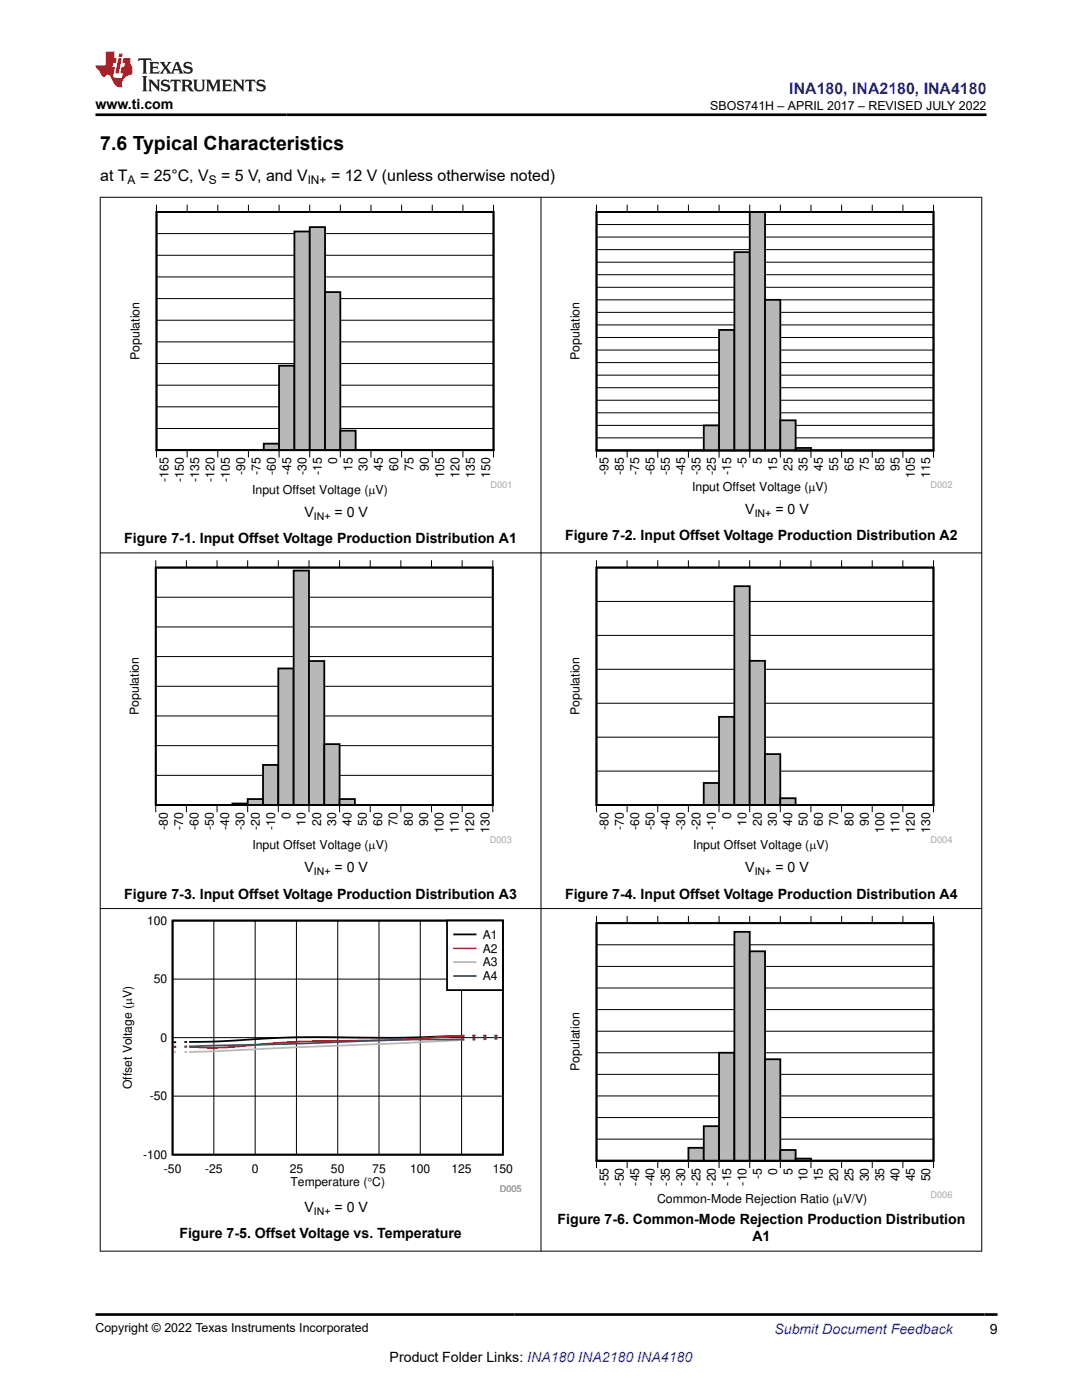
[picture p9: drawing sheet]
<svg xmlns="http://www.w3.org/2000/svg" width="216mm" height="279mm" viewBox="0 0 216 279" stroke-linecap="round" stroke-linejoin="round" font-family="sans-serif">
<path d="M31.2 42.3h67.3v47.5h-67.3zM31.2 89.8h3.1zM34.3 89.8h3zM37.3 89.8h3.1zM40.4 89.8h3.1zM43.5 89.8h3zM46.5 89.8h3.1zM49.6 89.8h3z" fill="none" stroke="#000" stroke-width=".36"/>
<g fill="none" stroke="#000" stroke-width=".2">
<path d="M31.2 40.8v1.5h67.3v-1.5M31.2 59.6h67.3M31.2 55.3h67.3M31.2 50.9h67.3M31.2 46.6h67.3M37.3 40.8v1.5M43.5 40.8v1.5M49.6 40.8v1.5M55.7 40.8v1.5M61.8 40.8v1.5M67.9 40.8v1.5M74 40.8v1.5"/>
<path d="M80.1 40.8v1.5M86.3 40.8v1.5M92.4 40.8v1.5M31.2 76.9h67.3M31.2 72.6h67.3M31.2 68.2h67.3M31.2 63.9h67.3M31.2 91.3v-1.5h67.3v1.5M31.2 85.5h67.3M31.2 81.2h67.3M37.3 89.8v1.5M43.5 89.8v1.5"/>
<path d="M49.6 89.8v1.5M55.7 89.8v1.5M61.8 89.8v1.5M67.9 89.8v1.5M74 89.8v1.5M80.1 89.8v1.5M86.3 89.8v1.5M92.4 89.8v1.5"/>
</g>
<path d="M31.2 89.8h21.4" fill="none" stroke="#b8b8b8" stroke-width=".2"/>
<path d="M52.6 88.5h3.1v1.3h-3.1z" fill-rule="evenodd" fill="#b8b8b8"/>
<path d="M52.6 88.5h3.1v1.3h-3.1z" fill="none" stroke="#000" stroke-width=".36"/>
<path d="M55.7 73h3.1v16.8h-3.1z" fill-rule="evenodd" fill="#b8b8b8"/>
<path d="M55.7 73h3v16.8h-3z" fill="none" stroke="#000" stroke-width=".36"/>
<path d="M58.7 46.2h3.1v43.6h-3.1z" fill-rule="evenodd" fill="#b8b8b8"/>
<path d="M58.7 46.2h3.1v43.6h-3.1z" fill="none" stroke="#000" stroke-width=".36"/>
<path d="M61.8 45.3h3.1v44.5h-3.1z" fill-rule="evenodd" fill="#b8b8b8"/>
<path d="M61.8 45.3h3.1v44.5h-3.1z" fill="none" stroke="#000" stroke-width=".36"/>
<path d="M64.9 58.3h3v31.5h-3z" fill-rule="evenodd" fill="#b8b8b8"/>
<path d="M64.9 58.3h3v31.5h-3z" fill="none" stroke="#000" stroke-width=".36"/>
<path d="M67.9 85.9h3.1v3.9h-3.1z" fill-rule="evenodd" fill="#b8b8b8"/>
<path d="M31.2 42.3h67.3v47.5h-67.3zM67.9 85.9h3.1v3.9h-3.1zM71 89.8h3zM74 89.8h3.1zM77.1 89.8h3zM80.1 89.8h3.1zM83.2 89.8h3.1zM86.3 89.8h3zM89.3 89.8h3.1zM92.4 89.8h3zM95.4 89.8h3.1z" fill="none" stroke="#000" stroke-width=".36"/>
<path d="M71 89.8h27.5" fill="none" stroke="#b8b8b8" stroke-width=".2"/>
<path d="M113.9 40.8h76.1v57.8h-76.1z" fill-rule="evenodd" fill="#fff"/>
<path d="M119 42.3h67.3v47.6h-67.3zM119 89.9h3.1zM122.1 89.9h3zM125.1 89.9h3.1zM128.2 89.9h3.1zM131.3 89.9h3zM134.3 89.9h3.1zM137.4 89.9h3z" fill="none" stroke="#000" stroke-width=".36"/>
<g fill="none" stroke="#000" stroke-width=".2">
<path d="M119 40.8v1.5h67.3v-1.5M119 59.8h67.3M119 57.3h67.3M119 54.8h67.3M119 52.3h67.3M119 49.8h67.3M119 47.3h67.3M119 44.8h67.3M125.1 40.8v1.5M131.3 40.8v1.5M137.4 40.8v1.5M143.5 40.8v1.5"/>
<path d="M149.6 40.8v1.5M155.7 40.8v1.5M161.8 40.8v1.5M167.9 40.8v1.5M174 40.8v1.5M180.2 40.8v1.5M119 79.9h67.3M119 77.4h67.3M119 74.9h67.3M119 72.4h67.3M119 69.9h67.3M119 67.4h67.3"/>
<path d="M119 64.8h67.3M119 62.3h67.3M119 91.4v-1.5h67.3v1.5M119 87.4h67.3M119 84.9h67.3M119 82.4h67.3M125.1 89.9v1.5M131.3 89.9v1.5M137.4 89.9v1.5M143.5 89.9v1.5M149.6 89.9v1.5M155.7 89.9v1.5"/>
<path d="M161.8 89.9v1.5M167.9 89.9v1.5M174 89.9v1.5M180.2 89.9v1.5"/>
</g>
<path d="M119 89.9h21.4" fill="none" stroke="#b8b8b8" stroke-width=".2"/>
<path d="M140.4 84.9h3.1v5h-3.1z" fill-rule="evenodd" fill="#b8b8b8"/>
<path d="M140.4 84.9h3.1v5h-3.1z" fill="none" stroke="#000" stroke-width=".36"/>
<path d="M143.5 65.8h3v24.1h-3z" fill-rule="evenodd" fill="#b8b8b8"/>
<path d="M143.5 65.8h3v24.1h-3z" fill="none" stroke="#000" stroke-width=".36"/>
<path d="M146.5 50.3h3.1v39.6h-3.1z" fill-rule="evenodd" fill="#b8b8b8"/>
<path d="M146.5 50.3h3.1v39.6h-3.1z" fill="none" stroke="#000" stroke-width=".36"/>
<path d="M149.6 42.3h3.1v47.6h-3.1z" fill-rule="evenodd" fill="#b8b8b8"/>
<path d="M149.6 42.3h3.1v47.6h-3.1z" fill="none" stroke="#000" stroke-width=".36"/>
<path d="M152.7 59.8h3v30.1h-3z" fill-rule="evenodd" fill="#b8b8b8"/>
<path d="M152.7 59.8h3v30.1h-3z" fill="none" stroke="#000" stroke-width=".36"/>
<path d="M155.7 83.9h3.1v6h-3.1z" fill-rule="evenodd" fill="#b8b8b8"/>
<path d="M155.7 83.9h3.1v6h-3.1z" fill="none" stroke="#000" stroke-width=".36"/>
<path d="M158.8 89.4h3v.5h-3z" fill-rule="evenodd" fill="#b8b8b8"/>
<path d="M119 42.3h67.3v47.6h-67.3zM158.8 89.4h3v.5h-3zM161.8 89.9h3.1zM164.9 89.9h3zM167.9 89.9h3.1zM171 89.9h3zM174 89.9h3.1zM177.1 89.9h3.1zM180.2 89.9h3zM183.2 89.9h3.1z" fill="none" stroke="#000" stroke-width=".36"/>
<path d="M161.8 89.9h24.5" fill="none" stroke="#b8b8b8" stroke-width=".2"/>
<path d="M25.9 111.8h76.2v58.3h-76.2z" fill-rule="evenodd" fill="#fff"/>
<path d="M31.1 113.3h67.2v47.4h-67.2zM31.1 160.7h3zM34.1 160.7h3.1zM37.2 160.7h3.1zM40.3 160.7h3zM43.3 160.7h3.1zM46.4 160.4h3v.3h-3z" fill="none" stroke="#000" stroke-width=".36"/>
<g fill="none" stroke="#000" stroke-width=".2">
<path d="M31.1 111.8v1.5h67.2v-1.5M31.1 119.2h67.2M37.2 111.8v1.5M43.3 111.8v1.5M49.4 111.8v1.5M55.5 111.8v1.5M61.7 111.8v1.5M67.8 111.8v1.5M73.9 111.8v1.5M80 111.8v1.5M86.1 111.8v1.5M92.2 111.8v1.5"/>
<path d="M31.1 137h67.2M31.1 131h67.2M31.1 125.1h67.2M31.1 154.7h67.2M31.1 148.8h67.2M31.1 142.9h67.2M31.1 162.1v-1.4h67.2v1.4M37.2 160.7v1.4M43.3 160.7v1.4M49.4 160.7v1.4M55.5 160.7v1.4M61.7 160.7v1.4"/>
<path d="M67.8 160.7v1.4M73.9 160.7v1.4M80 160.7v1.4M86.1 160.7v1.4M92.2 160.7v1.4"/>
</g>
<path d="M31.1 160.7h15.3" fill="none" stroke="#b8b8b8" stroke-width=".2"/>
<path d="M46.4 160.5h3" fill="none" stroke="#b8b8b8" stroke-width=".31"/>
<path d="M49.4 159.5h3.1v1.2h-3.1z" fill-rule="evenodd" fill="#b8b8b8"/>
<path d="M49.4 159.5h3.1v1.2h-3.1z" fill="none" stroke="#000" stroke-width=".36"/>
<path d="M52.5 152.7h3.1v8h-3.1z" fill-rule="evenodd" fill="#b8b8b8"/>
<path d="M52.5 152.7h3v8h-3z" fill="none" stroke="#000" stroke-width=".36"/>
<path d="M55.5 133.4h3.1v27.3h-3.1z" fill-rule="evenodd" fill="#b8b8b8"/>
<path d="M55.5 133.4h3.1v27.3h-3.1z" fill="none" stroke="#000" stroke-width=".36"/>
<path d="M58.6 113.9h3.1v46.8h-3.1z" fill-rule="evenodd" fill="#b8b8b8"/>
<path d="M58.6 113.9h3.1v46.8h-3.1z" fill="none" stroke="#000" stroke-width=".36"/>
<path d="M61.7 131.9h3v28.8h-3z" fill-rule="evenodd" fill="#b8b8b8"/>
<path d="M61.7 131.9h3v28.8h-3z" fill="none" stroke="#000" stroke-width=".36"/>
<path d="M64.7 148.5h3.1v12.2h-3.1z" fill-rule="evenodd" fill="#b8b8b8"/>
<path d="M64.7 148.5h3.1v12.2h-3.1z" fill="none" stroke="#000" stroke-width=".36"/>
<path d="M67.8 159.5h3v1.2h-3z" fill-rule="evenodd" fill="#b8b8b8"/>
<path d="M31.1 113.3h67.2v47.4h-67.2zM67.8 159.5h3v1.2h-3zM70.8 160.7h3.1zM73.9 160.7h3zM76.9 160.7h3.1zM80 160.7h3zM83 160.7h3.1zM86.1 160.7h3.1zM89.2 160.7h3zM92.2 160.7h3.1zM95.3 160.7h3z" fill="none" stroke="#000" stroke-width=".36"/>
<path d="M70.8 160.7h27.5" fill="none" stroke="#b8b8b8" stroke-width=".2"/>
<path d="M113.8 111.8h76.3v58.3h-76.3z" fill-rule="evenodd" fill="#fff"/>
<path d="M119 113.3h67.3v47.4h-67.3zM119 160.7h3.1zM122.1 160.7h3zM125.1 160.7h3.1zM128.2 160.7h3zM131.2 160.7h3.1zM134.3 160.7h3.1zM137.4 160.7h3z" fill="none" stroke="#000" stroke-width=".36"/>
<g fill="none" stroke="#000" stroke-width=".2">
<path d="M119 111.8v1.5h67.3v-1.5M125.1 111.8v1.5M131.2 111.8v1.5M137.4 111.8v1.5M143.5 111.8v1.5M149.6 111.8v1.5M155.7 111.8v1.5M161.8 111.8v1.5M167.9 111.8v1.5M174 111.8v1.5M180.2 111.8v1.5M119 133.6h67.3"/>
<path d="M119 126.8h67.3M119 120h67.3M119 153.9h67.3M119 147.1h67.3M119 140.3h67.3M119 162.1v-1.4h67.3v1.4M125.1 160.7v1.4M131.2 160.7v1.4M137.4 160.7v1.4M143.5 160.7v1.4M149.6 160.7v1.4M155.7 160.7v1.4"/>
<path d="M161.8 160.7v1.4M167.9 160.7v1.4M174 160.7v1.4M180.2 160.7v1.4"/>
</g>
<path d="M119 160.7h21.4" fill="none" stroke="#b8b8b8" stroke-width=".2"/>
<path d="M140.4 156.3h3.1v4.4h-3.1z" fill-rule="evenodd" fill="#b8b8b8"/>
<path d="M140.4 156.3h3.1v4.4h-3.1z" fill="none" stroke="#000" stroke-width=".36"/>
<path d="M143.5 143.1h3v17.6h-3z" fill-rule="evenodd" fill="#b8b8b8"/>
<path d="M143.5 143.1h3v17.6h-3z" fill="none" stroke="#000" stroke-width=".36"/>
<path d="M146.5 117h3.1v43.7h-3.1z" fill-rule="evenodd" fill="#b8b8b8"/>
<path d="M146.5 117h3.1v43.7h-3.1z" fill="none" stroke="#000" stroke-width=".36"/>
<path d="M149.6 131.9h3.1v28.8h-3.1z" fill-rule="evenodd" fill="#b8b8b8"/>
<path d="M149.6 131.9h3v28.8h-3z" fill="none" stroke="#000" stroke-width=".36"/>
<path d="M152.6 150.5h3.1v10.2h-3.1z" fill-rule="evenodd" fill="#b8b8b8"/>
<path d="M152.6 150.5h3.1v10.2h-3.1z" fill="none" stroke="#000" stroke-width=".36"/>
<path d="M155.7 159.3h3.1v1.4h-3.1z" fill-rule="evenodd" fill="#b8b8b8"/>
<path d="M119 113.3h67.3v47.4h-67.3zM155.7 159.3h3.1v1.4h-3.1zM158.8 160.7h3zM161.8 160.7h3.1zM164.9 160.7h3zM167.9 160.7h3.1zM171 160.7h3zM174 160.7h3.1zM177.1 160.7h3.1zM180.2 160.7h3zM183.2 160.7h3.1z" fill="none" stroke="#000" stroke-width=".36"/>
<path d="M158.8 160.7h27.5" fill="none" stroke="#b8b8b8" stroke-width=".2"/>
<path d="M24 182.7h80v55.2h-80z" fill-rule="evenodd" fill="#fff"/>
<path d="M34.4 183.7h65.9v46.7h-65.9zM35.2 208h-.6M37.3 208h-.5M92.7 206.7a406.2 406.2 0 0 1-29.8 .3l-10.4 .3a179.3 179.3 0 0 1-14.8 .6M94.8 206.7h-.5M96.5 206.7h.5M98.7 206.7h.5" fill="none" stroke="#000" stroke-width=".35"/>
<path d="M34.4 195.4h65.9M42.7 183.7v46.7M50.9 183.7v46.7M59.2 183.7v46.7M67.4 183.7v46.7M75.6 183.7v46.7M83.9 183.7v46.7M92.1 183.7v46.7M34.4 218.8h65.9M34.4 207.1h65.9" fill="none" stroke="#000" stroke-width=".2"/>
<path d="M35.2 208.9h-.6M36.8 208.9h.5M92.7 206.7a325.4 325.4 0 0 1-25.7 1 250.5 250.5 0 0 0-22.7 1.4h-2.6l-4-.2M94.3 206.7h.5M96.5 206.7l.5 .1M98.7 206.8l.5 .1" fill="none" stroke="#f00" stroke-width=".35"/>
<path d="M34.6 209.9h.6M36.8 209.9h.5M92.7 207.5l-55 2.4M94.8 207.4l-.5 .1M97 207.4h-.5M99.2 207.3h-.5" fill="none" stroke="#b8b8b8" stroke-width=".35"/>
<path d="M35.2 208.9h-.6M37.3 208.8l-.5 .1M92.1 207.4a508.8 508.8 0 0 0-32.9 .9l-21.5 .5" fill="none" stroke="#295c75" stroke-width=".35"/>
<path d="M92.7 207.4h-.6M94.8 207.4h-.5M97 207.3h-.5M99.2 207.2l-.5 .1" fill="none" stroke="#295c75" stroke-width=".5"/>
<path d="M89.2 183.7h11.1v13.9h-11.1z" fill-rule="evenodd" fill="#fff"/>
<path d="M89.2 183.7h11.1v13.9h-11.1zM90.6 186.5h4.3" fill="none" stroke="#000" stroke-width=".35"/>
<path d="M90.6 189.3h4.3" fill="none" stroke="#f00" stroke-width=".35"/>
<path d="M90.6 192h4.3" fill="none" stroke="#b8b8b8" stroke-width=".35"/>
<path d="M90.6 194.8h4.3" fill="none" stroke="#295c75" stroke-width=".35"/>
<path d="M113.9 182.7h76.1v58h-76.1z" fill-rule="evenodd" fill="#fff"/>
<path d="M119 184.2h67.3v47.5h-67.3zM119 231.7h3.1zM122.1 231.7h3zM125.1 231.7h3.1zM128.2 231.7h3.1zM131.3 231.7h3zM134.3 231.7h3.1z" fill="none" stroke="#000" stroke-width=".36"/>
<g fill="none" stroke="#000" stroke-width=".2">
<path d="M119 182.8v1.4h67.3v-1.4M119 197.2h67.3M119 192.9h67.3M119 188.6h67.3M125.1 182.8v1.4M131.3 182.8v1.4M137.4 182.8v1.4M143.5 182.8v1.4M149.6 182.8v1.4M155.7 182.8v1.4M161.8 182.8v1.4M167.9 182.8v1.4"/>
<path d="M174 182.8v1.4M180.2 182.8v1.4M119 218.7h67.3M119 214.4h67.3M119 210.1h67.3M119 205.8h67.3M119 201.5h67.3M119 233.1v-1.4h67.3v1.4M119 227.3h67.3M119 223h67.3M125.1 231.7v1.4M131.3 231.7v1.4"/>
<path d="M137.4 231.7v1.4M143.5 231.7v1.4M149.6 231.7v1.4M155.7 231.7v1.4M161.8 231.7v1.4M167.9 231.7v1.4M174 231.7v1.4M180.2 231.7v1.4"/>
</g>
<path d="M119 231.7h18.4" fill="none" stroke="#b8b8b8" stroke-width=".2"/>
<path d="M137.4 229.1h3v2.6h-3z" fill-rule="evenodd" fill="#b8b8b8"/>
<path d="M137.4 229.1h3v2.6h-3z" fill="none" stroke="#000" stroke-width=".36"/>
<path d="M140.4 224.8h3.1v6.9h-3.1z" fill-rule="evenodd" fill="#b8b8b8"/>
<path d="M140.4 224.8h3.1v6.9h-3.1z" fill="none" stroke="#000" stroke-width=".36"/>
<path d="M143.5 210.1h3v21.6h-3z" fill-rule="evenodd" fill="#b8b8b8"/>
<path d="M143.5 210.1h3v21.6h-3z" fill="none" stroke="#000" stroke-width=".36"/>
<path d="M146.5 186h3.1v45.7h-3.1z" fill-rule="evenodd" fill="#b8b8b8"/>
<path d="M146.5 186h3.1v45.7h-3.1z" fill="none" stroke="#000" stroke-width=".36"/>
<path d="M149.6 189.8h3.1v41.9h-3.1z" fill-rule="evenodd" fill="#b8b8b8"/>
<path d="M149.6 189.9h3.1v41.8h-3.1z" fill="none" stroke="#000" stroke-width=".36"/>
<path d="M152.7 211.4h3v20.3h-3z" fill-rule="evenodd" fill="#b8b8b8"/>
<path d="M152.7 211.4h3v20.3h-3z" fill="none" stroke="#000" stroke-width=".36"/>
<path d="M155.7 229.5h3.1v2.2h-3.1z" fill-rule="evenodd" fill="#b8b8b8"/>
<path d="M119 184.2h67.3v47.5h-67.3zM155.7 229.5h3.1v2.2h-3.1zM158.8 231.2h3v.5h-3zM161.8 231.7h3.1zM164.9 231.7h3zM167.9 231.7h3.1zM171 231.7h3zM174 231.7h3.1zM177.1 231.7h3.1zM180.2 231.7h3zM183.2 231.7h3.1z" fill="none" stroke="#000" stroke-width=".36"/>
<path d="M158.8 231.4h3" fill="none" stroke="#b8b8b8" stroke-width=".44"/>
<path d="M161.8 231.7h24.5" fill="none" stroke="#b8b8b8" stroke-width=".2"/>
<path d="M19.9 39.4h176.1M20 39.3v210.5M107.9 39.3v210.5M195.9 39.3v210.5M19.9 110.3h176.1M19.9 181.3h176.1M19.9 249.7h176.1" fill="none" stroke="#000" stroke-width=".2"/>
<path d="M27.7 11.6l-.2 .6 .5-.2h.6v.1v2.2l-.2 .4h1l-.2-.4v-2.2v-.1h.5l.5 .2-.1-.6zM29.8 12.4l.2 .3v1.6l-.2 .4h1.9l.1-.6a1.08 1.08 0 0 1-1.3 .2v-.7h.6l.4 .2v-.7l-.4 .2h-.6v-.5l.2-.2a1 1 0 0 1 1 .3l-.1-.5zM31.8 12.4l1 1.1-1 1.2h.9l-.2-.2 .4-.8 .5 .8-.2 .2h1.6l-.2-.2 .1-.5h1l.1 .5-.1 .2h.9l-.2-.4-.8-1.9h-.5l-1 2.1-.8-1.1 .9-1h-.8l.2 .2-.5 .6-.3-.6 .1-.2zM35.2 12.8l.4 1h-.8zM36.8 12.5a.65 .65 0 0 0-.2 .7 .65 .65 0 0 0 .6 .5l.7 .1 .1 .3a.79 .79 0 0 1-.7 .4 .79 .79 0 0 1-.7-.5l.1 .7 .2-.1a.93 .93 0 0 0 1.1 0 .93 .93 0 0 0 .4-.9 1.46 1.46 0 0 0-1.2-.6l-.1-.3a1.09 1.09 0 0 1 1.2 .2l-.2-.6-.1 .1-.6-.2zM28.4 15.2l.2 .4v2.2l-.2 .4h1l-.2-.4v-2.2l.2-.4zM29.6 15.9l.2 .4v1.5l-.2 .4h.8l-.3-.4v-1.3l1.7 1.8v-2l.2-.4h-.8l.2 .2 .1 1.1-1.2-1.3zM32.3 16a.65 .65 0 0 0-.2 .8 .65 .65 0 0 0 .7 .4l.6 .2 .1 .2a.79 .79 0 0 1-.7 .4 .79 .79 0 0 1-.7-.5l.1 .7 .2-.1a.93 .93 0 0 0 1.1 .1 .93 .93 0 0 0 .4-1 1.46 1.46 0 0 0-1.2-.5l-.1-.4a1.09 1.09 0 0 1 1.2 .2l-.2-.6-.1 .1-.6-.1zM34.1 15.9l-.1 .6a.63 .63 0 0 1 .7-.3l.1 1.6-.3 .4h1l-.2-.4v-1.6a.66 .66 0 0 1 .8 .3l-.1-.6zM36.2 15.9l.2 .4v1.5l-.2 .4h.9l-.2-.2v-.7h.5l.1 .2a.79 .79 0 0 0 1.2 .6l-1-.9a.61 .61 0 0 0 .6-.6 .61 .61 0 0 0-.5-.7zM36.9 16.2h.2a.47 .47 0 0 1 .5 .1 .47 .47 0 0 1 .1 .5l-.2 .1-.6 .1zM38.5 15.9l.2 .2a2.27 2.27 0 0 0 .4 2 1.04 1.04 0 0 0 1.7-.7v-1.3l.2-.2h-.8l.2 .4v1.1a.6 .6 0 0 1-.6 .6 .6 .6 0 0 1-.6-.6v-1.1l.3-.4zM41.1 15.9l.2 .4v1.5l-.2 .4h.7l-.2-.4v-1.4l.9 1.9 .8-1.9v1.4l-.2 .4h1l-.3-.4v-1.5l.3-.4h-.8l-.7 1.5-.7-1.5zM44.3 15.9l.2 .4v1.5l-.2 .4h1.9l.1-.6a1.09 1.09 0 0 1-1.3 .2v-.7h.6l.4 .2v-.6l-.4 .2h-.6v-.6l.2-.1a1.01 1.01 0 0 1 1 .3l-.1-.6zM46.4 15.9l.3 .4v1.5l-.3 .4h.8l-.2-.4v-1.3l1.6 1.8v-2l.2-.4h-.7l.2 .2v1.1l-1.2-1.3zM49 15.9l-.1 .6a.63 .63 0 0 1 .8-.3v1.6l-.3 .4h1l-.2-.4v-1.6a.66 .66 0 0 1 .8 .3l-.1-.6zM51.4 16a.65 .65 0 0 0-.2 .8 .65 .65 0 0 0 .6 .4l.6 .2 .2 .2a.79 .79 0 0 1-.8 .4 .79 .79 0 0 1-.6-.5l.1 .7 .2-.1a.93 .93 0 0 0 1 .1 .93 .93 0 0 0 .5-1 1.46 1.46 0 0 0-1.3-.5l-.1-.4a1.09 1.09 0 0 1 1.3 .2l-.2-.6-.2 .1-.5-.1z" fill="#231f20"/>
<path d="M21.1 10.3v2.7h-2.1l.1 .4 .9 1a.95 .95 0 0 0 .9 .9 .59 .59 0 0 1 .6-.4 .59 .59 0 0 1 .5 .3l.4 .8a1.59 1.59 0 0 0 2.1 1.4 1.61 1.61 0 0 1 1-2.3l1-.3-.1-1.5a1.59 1.59 0 0 1-.4-1.7h-1.4l-.2 .9h.5l-.1 .9h-.5l-.2 .9v.3l.4 .1-.2 .9h-.6a.73 .73 0 0 1-1.1-.7l.3-1.5h-.5l.2-.9h.5l.2-.9h-.5v-1.3zM23.6 11.6l-.6 3.1h.7l.6-3.1zM23.8 10.7l-.1 .6h.7l.1-.6z" fill="#ed1c24"/>
<path d="M19 22.9h177.8M19.1 262.3h179.9" fill="none" stroke="#000" stroke-width=".53"/>
<text font-size="3.9" x="20" y="29.9">7.6 Typical Characteristics</text>
<text font-size="3.2" fill="#00f" x="157.5" y="18.7">INA180, INA2180, INA4180</text>
<g font-size="3.2">
<text x="20" y="36.1">at T</text>
<text x="27.9" y="36.1">= 25°C, V</text>
<text x="44.1" y="36.1">= 5 V, and V</text>
<text x="66" y="36.1">= 12 V (unless otherwise noted)</text>
</g>
<g font-size="2.8">
<text x="19" y="21.8">www.ti.com</text>
<text x="60.8" y="103.1">V</text>
<text x="66.8" y="103.1">= 0 V</text>
<text x="112.8" y="107.8">Figure 7-2. Input Offset Voltage Production Distribution A2</text>
<text x="148.7" y="102.6">V</text>
<text x="154.7" y="102.6">= 0 V</text>
<text x="24.8" y="108.3">Figure 7-1. Input Offset Voltage Production Distribution A1</text>
<text x="24.8" y="179.3">Figure 7-3. Input Offset Voltage Production Distribution A3</text>
<text x="60.8" y="174.1">V</text>
<text x="66.8" y="174.1">= 0 V</text>
<text x="112.8" y="179.3">Figure 7-4. Input Offset Voltage Production Distribution A4</text>
<text x="148.7" y="174.1">V</text>
<text x="154.7" y="174.1">= 0 V</text>
<text x="60.8" y="241.9">V</text>
<text x="66.8" y="241.9">= 0 V</text>
<text x="111.2" y="244.3">Figure 7-6. Common-Mode Rejection Production Distribution</text>
<text x="35.8" y="247.1">Figure 7-5. Offset Voltage vs. Temperature</text>
<text x="150.1" y="247.7">A1</text>
<text x="197.5" y="266.1">9</text>
<text x="77.8" y="271.7">Product Folder Links: INA180 INA2180 INA4180</text>
</g>
<text font-size="2.8" fill="#00f" x="154.5" y="266.2">Submit Document Feedback</text>
<g font-size="2.5">
<text x="141.7" y="21.9">SBOS741H – APRIL 2017 – REVISED JULY 2022</text>
<text x="27.9" y="71.9" transform="rotate(-90 27.9 71.9)">Population</text>
<text x="115.6" y="71.9" transform="rotate(-90 115.6 71.9)">Population</text>
<text x="48.9" y="94.8" transform="rotate(-90 48.9 94.8)">-90</text>
<text x="52" y="94.8" transform="rotate(-90 52 94.8)">-75</text>
<text x="55" y="94.8" transform="rotate(-90 55 94.8)">-60</text>
<text x="58.1" y="94.8" transform="rotate(-90 58.1 94.8)">-45</text>
<text x="61.1" y="94.8" transform="rotate(-90 61.1 94.8)">-30</text>
<text x="64.2" y="94.8" transform="rotate(-90 64.2 94.8)">-15</text>
<text x="67.2" y="92.6" transform="rotate(-90 67.2 92.6)">0</text>
<text x="70.3" y="94" transform="rotate(-90 70.3 94)">15</text>
<text x="73.4" y="94" transform="rotate(-90 73.4 94)">30</text>
<text x="76.4" y="94" transform="rotate(-90 76.4 94)">45</text>
<text x="79.5" y="94" transform="rotate(-90 79.5 94)">60</text>
<text x="82.5" y="94" transform="rotate(-90 82.5 94)">75</text>
<text x="85.6" y="94" transform="rotate(-90 85.6 94)">90</text>
<text x="88.6" y="95.3" transform="rotate(-90 88.6 95.3)">105</text>
<text x="91.7" y="95.3" transform="rotate(-90 91.7 95.3)">120</text>
<text x="94.8" y="95.3" transform="rotate(-90 94.8 95.3)">135</text>
<text x="97.8" y="95.3" transform="rotate(-90 97.8 95.3)">150</text>
<text x="121.4" y="94.9" transform="rotate(-90 121.4 94.9)">-95</text>
<text x="124.5" y="94.9" transform="rotate(-90 124.5 94.9)">-85</text>
<text x="127.5" y="94.9" transform="rotate(-90 127.5 94.9)">-75</text>
<text x="130.6" y="94.9" transform="rotate(-90 130.6 94.9)">-65</text>
<text x="133.6" y="94.9" transform="rotate(-90 133.6 94.9)">-55</text>
<text x="136.7" y="94.9" transform="rotate(-90 136.7 94.9)">-45</text>
<text x="139.8" y="94.9" transform="rotate(-90 139.8 94.9)">-35</text>
<text x="142.8" y="94.9" transform="rotate(-90 142.8 94.9)">-25</text>
<text x="145.9" y="94.9" transform="rotate(-90 145.9 94.9)">-15</text>
<text x="148.9" y="93.5" transform="rotate(-90 148.9 93.5)">-5</text>
<text x="152" y="92.7" transform="rotate(-90 152 92.7)">5</text>
<text x="155" y="94" transform="rotate(-90 155 94)">15</text>
<text x="158.1" y="94" transform="rotate(-90 158.1 94)">25</text>
<text x="161.2" y="94" transform="rotate(-90 161.2 94)">35</text>
<text x="164.2" y="94" transform="rotate(-90 164.2 94)">45</text>
<text x="167.3" y="94" transform="rotate(-90 167.3 94)">55</text>
<text x="170.3" y="94" transform="rotate(-90 170.3 94)">65</text>
<text x="173.4" y="94" transform="rotate(-90 173.4 94)">75</text>
<text x="176.4" y="94" transform="rotate(-90 176.4 94)">85</text>
<text x="179.5" y="94" transform="rotate(-90 179.5 94)">95</text>
<text x="182.6" y="95.4" transform="rotate(-90 182.6 95.4)">105</text>
<text x="185.6" y="95.4" transform="rotate(-90 185.6 95.4)">115</text>
<text x="33.6" y="96.2" transform="rotate(-90 33.6 96.2)">-165</text>
<text x="36.7" y="96.2" transform="rotate(-90 36.7 96.2)">-150</text>
<text x="39.7" y="96.2" transform="rotate(-90 39.7 96.2)">-135</text>
<text x="42.8" y="96.2" transform="rotate(-90 42.8 96.2)">-120</text>
<text x="45.9" y="96.2" transform="rotate(-90 45.9 96.2)">-105</text>
<text x="50.3" y="98.5">Input Offset Voltage (PV)</text>
<text x="138.1" y="98">Input Offset Voltage (PV)</text>
<text x="27.7" y="142.8" transform="rotate(-90 27.7 142.8)">Population</text>
<text x="115.6" y="142.8" transform="rotate(-90 115.6 142.8)">Population</text>
<text x="33.5" y="165.6" transform="rotate(-90 33.5 165.6)">-80</text>
<text x="36.5" y="165.6" transform="rotate(-90 36.5 165.6)">-70</text>
<text x="39.6" y="165.6" transform="rotate(-90 39.6 165.6)">-60</text>
<text x="42.7" y="165.6" transform="rotate(-90 42.7 165.6)">-50</text>
<text x="45.7" y="165.6" transform="rotate(-90 45.7 165.6)">-40</text>
<text x="48.8" y="165.6" transform="rotate(-90 48.8 165.6)">-30</text>
<text x="51.8" y="165.6" transform="rotate(-90 51.8 165.6)">-20</text>
<text x="54.9" y="165.6" transform="rotate(-90 54.9 165.6)">-10</text>
<text x="57.9" y="163.4" transform="rotate(-90 57.9 163.4)">0</text>
<text x="61" y="164.8" transform="rotate(-90 61 164.8)">10</text>
<text x="64.1" y="164.8" transform="rotate(-90 64.1 164.8)">20</text>
<text x="67.1" y="164.8" transform="rotate(-90 67.1 164.8)">30</text>
<text x="70.2" y="164.8" transform="rotate(-90 70.2 164.8)">40</text>
<text x="73.2" y="164.8" transform="rotate(-90 73.2 164.8)">50</text>
<text x="76.3" y="164.8" transform="rotate(-90 76.3 164.8)">60</text>
<text x="79.3" y="164.8" transform="rotate(-90 79.3 164.8)">70</text>
<text x="82.4" y="164.8" transform="rotate(-90 82.4 164.8)">80</text>
<text x="85.4" y="164.8" transform="rotate(-90 85.4 164.8)">90</text>
<text x="88.5" y="166.1" transform="rotate(-90 88.5 166.1)">100</text>
<text x="91.6" y="166.1" transform="rotate(-90 91.6 166.1)">110</text>
<text x="94.6" y="166.1" transform="rotate(-90 94.6 166.1)">120</text>
<text x="97.7" y="166.1" transform="rotate(-90 97.7 166.1)">130</text>
<text x="121.4" y="165.6" transform="rotate(-90 121.4 165.6)">-80</text>
<text x="124.5" y="165.6" transform="rotate(-90 124.5 165.6)">-70</text>
<text x="127.5" y="165.6" transform="rotate(-90 127.5 165.6)">-60</text>
<text x="130.6" y="165.6" transform="rotate(-90 130.6 165.6)">-50</text>
<text x="133.6" y="165.6" transform="rotate(-90 133.6 165.6)">-40</text>
<text x="136.7" y="165.6" transform="rotate(-90 136.7 165.6)">-30</text>
<text x="139.8" y="165.6" transform="rotate(-90 139.8 165.6)">-20</text>
<text x="142.8" y="165.6" transform="rotate(-90 142.8 165.6)">-10</text>
<text x="145.9" y="163.4" transform="rotate(-90 145.9 163.4)">0</text>
<text x="148.9" y="164.8" transform="rotate(-90 148.9 164.8)">10</text>
<text x="152" y="164.8" transform="rotate(-90 152 164.8)">20</text>
<text x="155" y="164.8" transform="rotate(-90 155 164.8)">30</text>
<text x="158.1" y="164.8" transform="rotate(-90 158.1 164.8)">40</text>
<text x="161.1" y="164.8" transform="rotate(-90 161.1 164.8)">50</text>
<text x="164.2" y="164.8" transform="rotate(-90 164.2 164.8)">60</text>
<text x="167.3" y="164.8" transform="rotate(-90 167.3 164.8)">70</text>
<text x="170.3" y="164.8" transform="rotate(-90 170.3 164.8)">80</text>
<text x="173.4" y="164.8" transform="rotate(-90 173.4 164.8)">90</text>
<text x="176.4" y="166.1" transform="rotate(-90 176.4 166.1)">100</text>
<text x="179.5" y="166.1" transform="rotate(-90 179.5 166.1)">110</text>
<text x="182.6" y="166.1" transform="rotate(-90 182.6 166.1)">120</text>
<text x="185.6" y="166.1" transform="rotate(-90 185.6 166.1)">130</text>
<text x="50.4" y="169.5">Input Offset Voltage (PV)</text>
<text x="138.3" y="169.5">Input Offset Voltage (PV)</text>
<text x="115.6" y="213.7" transform="rotate(-90 115.6 213.7)">Population</text>
<text x="121.4" y="236.6" transform="rotate(-90 121.4 236.6)">-55</text>
<text x="124.5" y="236.6" transform="rotate(-90 124.5 236.6)">-50</text>
<text x="127.5" y="236.6" transform="rotate(-90 127.5 236.6)">-45</text>
<text x="130.6" y="236.6" transform="rotate(-90 130.6 236.6)">-40</text>
<text x="133.6" y="236.6" transform="rotate(-90 133.6 236.6)">-35</text>
<text x="136.7" y="236.6" transform="rotate(-90 136.7 236.6)">-30</text>
<text x="139.8" y="236.6" transform="rotate(-90 139.8 236.6)">-25</text>
<text x="142.8" y="236.6" transform="rotate(-90 142.8 236.6)">-20</text>
<text x="145.9" y="236.6" transform="rotate(-90 145.9 236.6)">-15</text>
<text x="148.9" y="236.6" transform="rotate(-90 148.9 236.6)">-10</text>
<text x="152" y="235.2" transform="rotate(-90 152 235.2)">-5</text>
<text x="155" y="234.4" transform="rotate(-90 155 234.4)">0</text>
<text x="158.1" y="234.4" transform="rotate(-90 158.1 234.4)">5</text>
<text x="161.2" y="235.8" transform="rotate(-90 161.2 235.8)">10</text>
<text x="164.2" y="235.8" transform="rotate(-90 164.2 235.8)">15</text>
<text x="167.3" y="235.8" transform="rotate(-90 167.3 235.8)">20</text>
<text x="170.3" y="235.8" transform="rotate(-90 170.3 235.8)">25</text>
<text x="173.4" y="235.8" transform="rotate(-90 173.4 235.8)">30</text>
<text x="176.4" y="235.8" transform="rotate(-90 176.4 235.8)">35</text>
<text x="179.5" y="235.8" transform="rotate(-90 179.5 235.8)">40</text>
<text x="182.6" y="235.8" transform="rotate(-90 182.6 235.8)">45</text>
<text x="185.6" y="235.8" transform="rotate(-90 185.6 235.8)">50</text>
<text x="131.1" y="240.2">Common-Mode Rejection Ratio (PV/V)</text>
<text x="19" y="265.9">Copyright © 2022 Texas Instruments Incorporated</text>
</g>
<g font-size="2.4">
<text x="25.5" y="36.7">A</text>
<text x="41.7" y="36.7">S</text>
<text x="61.4" y="36.7">IN+</text>
<text x="29.3" y="184.5">100</text>
<text x="96.3" y="187.3">A1</text>
<text x="96.3" y="190.1">A2</text>
<text x="30.7" y="196.2">50</text>
<text x="96.3" y="192.9">A3</text>
<text x="96.3" y="195.6">A4</text>
<text x="32" y="207.9">0</text>
<text x="26.3" y="217.4" transform="rotate(-90 26.3 217.4)">Offset Voltage (PV)</text>
<text x="29.9" y="219.6">-50</text>
<text x="28.5" y="231.2">-100</text>
<text x="32.7" y="234">-50</text>
<text x="40.9" y="234">-25</text>
<text x="50.2" y="234">0</text>
<text x="57.8" y="234">25</text>
<text x="58" y="236.8">Temperature (qC)</text>
<text x="66" y="234">50</text>
<text x="74.3" y="234">75</text>
<text x="81.8" y="234">100</text>
<text x="90.1" y="234">125</text>
<text x="98.3" y="234">150</text>
</g>
<g font-size="2.1">
<text x="62.6" y="103.7">IN+</text>
<text x="150.6" y="103.2">IN+</text>
<text x="62.6" y="174.7">IN+</text>
<text x="150.6" y="174.7">IN+</text>
<text x="62.6" y="242.5">IN+</text>
</g>
<g font-size="1.8" fill="#a8a8a8">
<text x="97.9" y="97.4">D001</text>
<text x="185.7" y="97.4">D002</text>
<text x="97.7" y="168.1">D003</text>
<text x="185.7" y="168.1">D004</text>
<text x="99.7" y="237.8">D005</text>
<text x="185.7" y="239.2">D006</text>
</g>
</svg>
